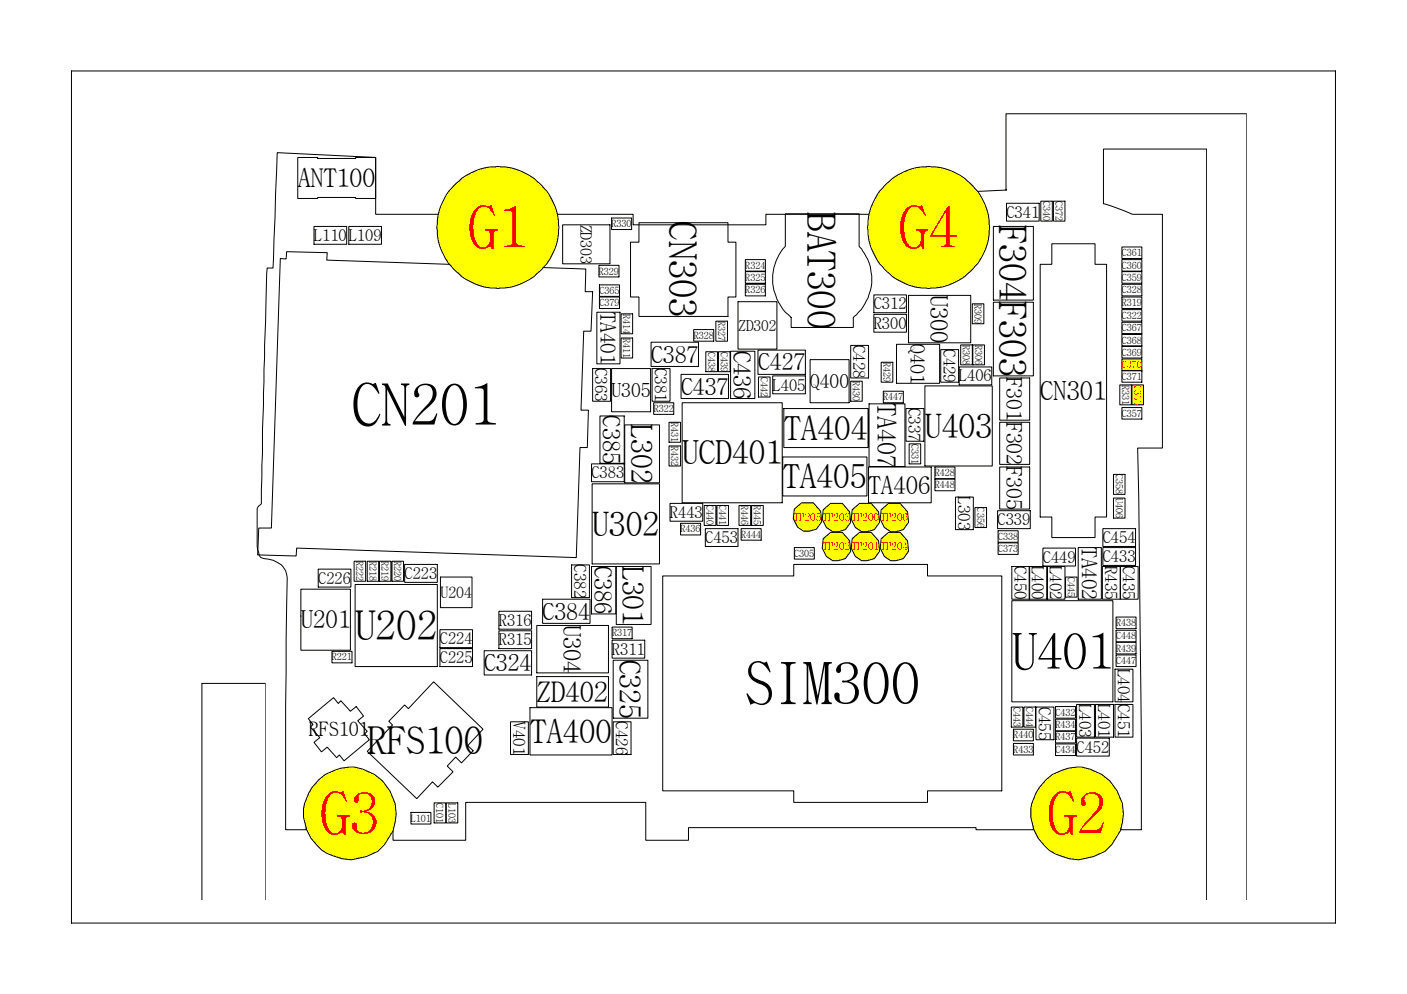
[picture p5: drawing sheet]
<svg xmlns="http://www.w3.org/2000/svg" width="297mm" height="210mm" viewBox="0 0 297 210" stroke-linecap="round" stroke-linejoin="round" font-family="sans-serif">
<g fill="none" stroke="#000" stroke-width=".21">
<path d="M15.1 15h266.8v179.9h-266.8zM62.9 33.3h4.2v.2h8v-.2h4.2v8.6h-4.2v-.2h-8v.2h-4.2zM165.8 45.1h15.6v6.9a10.3 10.3 0 0 1-1.3 15v2.2h-13.1v-2.2a10.3 10.3 0 0 1-1.2-15zM212.5 42.9h6.9v3.8h-6.9zM219.7 42.5h2.5v4.2h-2.5zM184.5 62.3h6.9v3.7h-6.9zM236.9 65.4h4.2v2.4h-4.2zM236.9 60h4.2v2.5h-4.2zM191.3 86.3h3.7v6.9h-3.7zM191.9 93.7h2.5v4.3h-2.5zM85.4 119.2h6.9v3.8h-6.9zM167.7 115.6h4.2v2.5h-4.2z"/>
<path d="M210.6 107.8h6.9v3.8h-6.9zM210.7 112.1h4.2v2.4h-4.2zM67.2 120.2h6.9v3.8h-6.9zM92.9 133h6.9v3.8h-6.9zM92.9 137h6.9v3.8h-6.9zM102.2 137.4h10v5.1h-10zM129.5 139.4h7.3v12.3h-7.3zM91.6 169.5h2.5v4.3h-2.5zM42.6 190v-45.7h13.4v45.7M254.7 190v-158.5h-21.7v11.5l1.8 .6 4.3 1.7h6.3v49.3h-5.2l.8 61.4v19.2h-4.4v-3.4a9.2 9.2 0 0 0-9.2-9.1 9.2 9.2 0 0 0-9.2 9.1v3.4h-12.1v-.4h-60.8v2.6h-9v-8h-38v8h-15.3v-7.1a9.4 9.4 0 0 0-9.1-7.6 9.1 9.1 0 0 0-9.3 9.1v3.4h-4.3v-26.3l.3-26.9a4.3 4.3 0 0 0-4-3.9l-.9-.1a1.1 1.1 0 0 1-1.1-1.3l-.3-1.3v-8l.2-.4 .7-.6 .2-15.7 .9-32.9 .1-1.2h1.2l.9-24.4 20.8 1.1v12h19a7.5 7.5 0 0 1 6.9-4.5 7.5 7.5 0 0 1 6.8 4.5h21.7v2.2h28v-2.2h26.2v-4.2l24.6-1h-.1v-16.1h50.7v166"/>
</g>
<path d="M238.9 81.3h2.5v4.2h-2.5z" fill-rule="evenodd" fill="#ff0" stroke="#000" stroke-width=".21"/>
<path d="M236.9 57.4h4.2v2.4h-4.2zM236.9 54.8h4.2v2.5h-4.2zM236.9 52.2h4.2v2.4h-4.2zM125.1 77.8h3.8v6.9h-3.8zM126.6 60.2h4.2v2.4h-4.2zM236.9 68.1h4.2v2.4h-4.2zM236.9 70.6h4.2v2.4h-4.2zM236.9 73.2h4.2v2.4h-4.2zM236.9 86.1h4.2v2.4h-4.2zM205.8 107.2h2.5v4.2h-2.5zM235.1 100.2h2.4v4.2h-2.4z" fill="none" stroke="#000" stroke-width=".21"/>
<path d="M236.9 75.8h4.2v2.5h-4.2z" fill-rule="evenodd" fill="#ff0" stroke="#000" stroke-width=".21"/>
<g fill="none" stroke="#000" stroke-width=".21">
<path d="M60.5 53.1l8.6 .3-.1 1.5 54.7 1.9-.2 4.8h1.6l-.3 8.3h-1.6l-.5 16.7h1.5l-.2 7.9h-1.6l-.7 23.3-59.1-2.1-.1 1.7-8.1-.2 .2-5.7h2.7l1.9-56.9 1.2 .1zM134.9 47h18.8v4.1h1.7v11.6h-1.7v4.1h-18.8v-4.1h-1.8v-11.6h1.8zM209.7 47.8h8.5v15.6h-8.5zM222.1 51.5h9.1v4.3h2.4v53.4h-2.4v4.3h-9.1v-4.3h-2.5v-53.4h2.5zM222.4 42.5h2.4v4.2h-2.4zM126.6 62.7h4.2v2.5h-4.2zM137.5 72.3h10v5.1h-10zM137.7 77.8h3.8v6.9h-3.8zM143.8 79.1h10v5.1h-10zM149 74.3h2.5v4.2h-2.5zM151.7 74.3h2.4v4.2h-2.4zM154.2 74.2h5.2v10h-5.2z"/>
<path d="M160 73.9h10v5.2h-10zM160.1 79.6h2.5v4.2h-2.5zM179.6 72.9h3.8v6.9h-3.8zM198.6 73.8h3.8v6.9h-3.8zM209.7 63.8h8.5v15.6h-8.5zM211 79.8h6.4v8.9h-6.4zM236.9 78.3h4.2v2.4h-4.2zM124.9 98h6.9v3.7h-6.9zM126.7 87.8h5.1v10h-5.1zM211 89.2h6.4v8.9h-6.4zM211 98.6h6.4v8.9h-6.4zM120.7 119.3h3.7v6.9h-3.7z"/>
<path d="M124.9 119.6h5.1v10h-5.1zM148.7 106.7h2.4v4.3h-2.4zM148.9 111.6h6.9v3.8h-6.9zM151.4 106.7h2.4v4.3h-2.4zM210.7 114.6h4.2v2.5h-4.2zM213.6 119.6h3.8v6.9h-3.8zM220.2 115.7h6.9v3.8h-6.9zM232.8 115.6h6.9v3.8h-6.9zM232.8 111.6h6.9v3.8h-6.9zM236.5 119.6h3.8v6.9h-3.8zM114.6 126.5h10v5.1h-10zM225 121.9h2.4v4.2h-2.4z"/>
<path d="M235.6 138.3h4.2v2.5h-4.2zM235.6 133.1h4.2v2.4h-4.2zM129.5 152.4h3.7v6.9h-3.7zM213.5 149.3h2.4v4.2h-2.4zM216.2 149.3h2.4v4.2h-2.4zM218.7 149.3h3.8v6.9h-3.8zM222.8 149.2h4.3v2.5h-4.3zM222.8 157.1h4.3v2.5h-4.3zM227.3 155.9h6.9v3.8h-6.9zM235.4 148.8h3.8v6.9h-3.8z"/>
</g>
<g fill="#ff0" stroke="#000" stroke-width=".21">
<path d="M95.8 39.2a12.9 12.9 0 0 1 21.4 4.4 12.9 12.9 0 0 1-13.6 17.2 12.7 12.7 0 0 1-9.9-7l-.4-.7a12.7 12.7 0 0 1 2.5-13.9z" fill-rule="evenodd"/>
<path d="M220.8 164.7a9.5 9.5 0 0 1 15 2.3 9.6 9.6 0 0 1-8.1 14.6 10 10 0 0 1-9.4-6.4 9.4 9.4 0 0 1 2.5-10.5z" fill-rule="evenodd"/>
<path d="M67.3 164.7a9.5 9.5 0 0 1 15 2.3 10.1 10.1 0 0 1-2.5 12.8l-2.5 1.1a10.1 10.1 0 0 1-9.3-1.3 10 10 0 0 1-3.7-9.9l.9-2.3 .6-1.1z" fill-rule="evenodd"/>
<circle cx="196" cy="48" r="12.9"/>
</g>
<g fill="none" stroke="#000" stroke-width=".21">
<path d="M66.3 47.8h6.9v3.8h-6.9zM73.6 47.8h6.9v3.8h-6.9zM126.4 56h4.3v2.5h-4.3zM129.1 46h4.2v2.5h-4.2zM157.3 54.8h4.3v2.5h-4.3zM157.3 57.4h4.3v2.4h-4.3zM126 65.9h4.9v10.9h-4.9zM131.1 71.4h2.5v4.2h-2.5zM131.1 66.3h2.5v4.2h-2.5zM146.4 69.6h4.3v2.5h-4.3zM151.1 67.8h2.5v4.3h-2.5zM157.3 60h4.3v2.5h-4.3z"/>
<path d="M163.1 79.4h6.9v3.8h-6.9zM171 75.9h8.3v9.1h-8.3zM184.5 66.4h6.9v3.7h-6.9zM186 76.5h2.5v4.2h-2.5zM189.3 72.7h9.1v8.2h-9.1zM202.5 77.5h6.9v3.8h-6.9zM202.8 72.8h2.5v4.2h-2.5zM205.3 64.2h2.4v4.2h-2.4zM205.4 72.8h2.4v4.2h-2.4zM236.9 62.7h4.2v2.5h-4.2zM131.9 89.7h7.3v12.3h-7.3zM138 85h4.2v2.5h-4.2z"/>
<path d="M141.2 89.2h2.5v4.2h-2.5zM141.2 94.2h2.5v4.2h-2.5zM165.2 96.5h17.8v8.2h-17.8zM165.5 86.3h17.8v8.2h-17.8zM179.6 80.5h2.4v4.2h-2.4zM183.4 98.6h13.2v7.6h-13.2zM183.5 85.3h7.5v13.2h-7.5zM186.5 82.6h4.2v2.4h-4.2zM197.4 98.6h4.2v2.5h-4.2zM236.4 81.3h2.4v4.2h-2.4zM74.8 118.5h2.4v4.2h-2.4zM77.5 118.5h2.5v4.2h-2.5z"/>
<path d="M80.1 118.5h2.4v4.2h-2.4zM82.8 118.5h2.4v4.2h-2.4zM130.1 119.6h7.4v12.3h-7.4zM141.5 106.3h6.9v3.8h-6.9zM143.7 110.5h4.2v2.5h-4.2zM156 106.7h2.5v4.3h-2.5zM156.5 111.6h4.2v2.5h-4.2zM158.7 106.7h2.4v4.3h-2.4zM197.4 101.2h4.2v2.4h-4.2zM201.7 105h3.8v6.8h-3.8zM217.3 119.6h3.8v6.9h-3.8zM221.1 119.6h3.7v6.9h-3.7z"/>
<path d="M227.6 115.6h4.9v10.9h-4.9zM232.7 119.6h3.8v6.9h-3.8zM70.1 137.5h4.2v2.5h-4.2zM105.3 133.2h6.9v3.8h-6.9zM105.3 129.1h6.9v3.8h-6.9zM129.2 135.2h6.9v3.8h-6.9zM129.2 132.4h4.3v2.5h-4.3zM139.9 121.6h27.7v-2.4h28.2v2.4h15.7v45.4h-15.7v2.4h-28.2v-2.4h-27.7zM235.6 130.3h4.2v2.5h-4.2zM235.6 135.6h4.2v2.5h-4.2zM65.1 151.8l5.3-4.5 1 1.2 .6-.5 2 2.2 1.2-1 1.5 2-1.2 1 2 2.2-.5 .6 1 1.2-5.4 4.5-1-1.3-.5 .6-2-2.2-1.2 1-1.6-2 1.2-1-2-2.3 .6-.5zM85.4 148.9l.8 .7 5.3-5.6 10.5 10-3.2 3.4 1.1 1.1-2.5 2.6-1.2-1.2-1.8 1.9 1.2 1.2-3.2 3.2-1.1-1.1-3.3 3.6-10.5-10 5.4-5.6-.8-.8z"/>
<path d="M111.9 149.4h17.3v10h-17.3zM213.9 157h4.3v2.4h-4.3zM213.9 154h4.3v2.4h-4.3zM222.8 151.9h4.3v2.4h-4.3zM222.8 154.4h4.3v2.5h-4.3zM227.3 148.8h3.8v6.9h-3.8zM231.3 148.8h3.8v6.9h-3.8zM235.4 141.3h3.8v6.9h-3.8zM86.8 171.6h4.2v2.4h-4.2zM94.2 169.5h2.4v4.3h-2.4z"/>
</g>
<g fill="#ff0" stroke="#000" stroke-width=".21">
<path d="M179.9 107.6l1.6-1.3h2.4l1.6 1.8 .2 2.2-1.1 1.5-1.6 .5h-1.1l-1.3-.9-.9-1.8z" fill-rule="evenodd"/>
<path d="M179.9 113.7l1.6-1.3h2.4l1.6 1.8 .2 2.2-1.1 1.6-1.6 .4h-1.1l-1.3-.9-.9-1.8z" fill-rule="evenodd"/>
<path d="M173.8 113.7l1.6-1.3h2.4l1.6 1.8 .2 2.2-1.1 1.6-1.6 .4h-1.1l-1.3-.9-.9-1.8z" fill-rule="evenodd"/>
<path d="M173.8 107.6l1.6-1.3h2.4l1.6 1.8 .2 2.2-1.1 1.5-1.6 .5h-1.1l-1.3-.9-.9-1.8z" fill-rule="evenodd"/>
<path d="M186 113.7l1.6-1.3h2.4l1.6 1.8 .2 2.2-1.1 1.6-1.6 .4h-1.1l-1.3-.9-.9-1.8z" fill-rule="evenodd"/>
<path d="M167.7 107.5l1.5-1.3h2.5l1.5 1.7 .3 2.3-1.1 1.5-1.6 .5h-1.1l-1.3-.9-.9-1.8z" fill-rule="evenodd"/>
<path d="M186 107.6l1.6-1.3h2.4l1.6 1.8 .2 2.2-1.1 1.5-1.6 .5h-1.1l-1.3-.9-.9-1.8z" fill-rule="evenodd"/>
</g>
<g fill="none" stroke="#000" stroke-width=".21">
<path d="M118.8 47.5h10v8.2h-10zM129.1 77.8h8.2v9.2h-8.2zM155.8 63.7h8.2v10h-8.2zM191.8 62.4h13.1v10h-13.1zM144 85h21.1v21.2h-21.1zM195.3 81.5h14.2v16.9h-14.2zM125 102.2h14.2v16.9h-14.2zM235.1 105.2h2.4v4.2h-2.4zM63.5 124.4h10.5v12.9h-10.5zM75 123.4h17.3v17.4h-17.3zM93 121.9h6.6v6.4h-6.6zM113.3 132.1h15.2v10h-15.2z"/>
<path d="M213.6 126.9h21.3v21.3h-21.3zM107.8 152.4h3.7v6.9h-3.7zM113.3 142.9h15.2v6.4h-15.2z"/>
</g>
<g font-size="12.3" fill="#f00">
<text x="98.9" y="52.4">G1</text>
<text x="189.9" y="52.4">G4</text>
<text x="67.7" y="176.1">G3</text>
<text x="221.2" y="176.1">G2</text>
</g>
<g font-size="12.3">
<text x="74.3" y="89.9">CN201</text>
<text x="157.2" y="148.7">SIM300</text>
</g>
<text font-size="10.7" x="213.6" y="141.4">U401</text>
<text font-size="8.7" x="75" y="135.2">U202</text>
<text font-size="8.2" x="170.5" y="44.8" transform="rotate(90 170.5 44.8)">BAT300</text>
<g font-size="8.1">
<text x="141.2" y="46.8" transform="rotate(90 141.2 46.8)">CN303</text>
<text x="77.6" y="159.2">RFS100</text>
</g>
<g font-size="8">
<text x="210.9" y="47.6" transform="rotate(90 210.9 47.6)">F304</text>
<text x="210.9" y="63.6" transform="rotate(90 210.9 63.6)">F303</text>
</g>
<g font-size="7.1">
<text x="195.3" y="92.5">U403</text>
<text x="125" y="113.2">U302</text>
</g>
<g font-size="7">
<text x="165.6" y="92.8">TA404</text>
<text x="144" y="98.1">UCD401</text>
<text x="165.4" y="103.1">TA405</text>
</g>
<text font-size="6.9" x="111.9" y="156.9">TA400</text>
<g font-size="6.2">
<text x="133.2" y="89.6" transform="rotate(90 133.2 89.6)">L302</text>
<text x="131.4" y="119.5" transform="rotate(90 131.4 119.5)">L301</text>
<text x="130.8" y="139.3" transform="rotate(90 130.8 139.3)">C325</text>
</g>
<text font-size="6" x="113.4" y="148.2">ZD402</text>
<text font-size="5.6" x="219.6" y="84.5">CN301</text>
<g font-size="5.4">
<text x="62.9" y="39.5">ANT100</text>
<text x="185.3" y="85.1" transform="rotate(90 185.3 85.1)">TA407</text>
</g>
<g font-size="5.2">
<text x="183.4" y="104.2">TA406</text>
<text x="63.5" y="132.7">U201</text>
</g>
<g font-size="5.1">
<text x="196.4" y="62.3" transform="rotate(90 196.4 62.3)">U300</text>
<text x="154.9" y="74" transform="rotate(90 154.9 74)">C436</text>
<text x="127.3" y="87.7" transform="rotate(90 127.3 87.7)">C385</text>
<text x="125.5" y="119.5" transform="rotate(90 125.5 119.5)">C386</text>
<text x="119" y="132" transform="rotate(90 119 132)">U304</text>
</g>
<g font-size="5">
<text x="137.5" y="76.6">C387</text>
<text x="143.8" y="83.4">C437</text>
<text x="160" y="78.2">C427</text>
<text x="114.6" y="130.8">C384</text>
<text x="102.2" y="141.7">C324</text>
</g>
<g font-size="4.6">
<text x="212.5" y="79.7" transform="rotate(90 212.5 79.7)">F301F302</text>
<text x="212.5" y="98.5" transform="rotate(90 212.5 98.5)">F305</text>
</g>
<g font-size="4.4">
<text x="126.8" y="65.8" transform="rotate(90 126.8 65.8)">TA401</text>
<text x="228.4" y="115.5" transform="rotate(90 228.4 115.5)">TA402</text>
</g>
<g font-size="4.2">
<text x="192.2" y="72.6" transform="rotate(90 192.2 72.6)">Q401</text>
<text x="65.2" y="155.5">RFS101</text>
</g>
<g font-size="4.1">
<text x="129.1" y="83.8">U305</text>
<text x="171" y="81.9">Q400</text>
</g>
<g font-size="3.6">
<text x="125.7" y="77.7" transform="rotate(90 125.7 77.7)">C363</text>
<text x="138.2" y="77.7" transform="rotate(90 138.2 77.7)">C381</text>
<text x="180.1" y="72.8" transform="rotate(90 180.1 72.8)">C428</text>
<text x="199.2" y="73.7" transform="rotate(90 199.2 73.7)">C429</text>
<text x="191.8" y="86.2" transform="rotate(90 191.8 86.2)">C337</text>
<text x="202.3" y="104.8" transform="rotate(90 202.3 104.8)">L303</text>
<text x="121.2" y="119.2" transform="rotate(90 121.2 119.2)">C382</text>
<text x="214.2" y="119.5" transform="rotate(90 214.2 119.5)">C450</text>
<text x="217.8" y="119.5" transform="rotate(90 217.8 119.5)">L400</text>
<text x="221.6" y="119.5" transform="rotate(90 221.6 119.5)">L402</text>
<text x="233.3" y="119.5" transform="rotate(90 233.3 119.5)">R435</text>
<text x="237.1" y="119.5" transform="rotate(90 237.1 119.5)">C435</text>
<text x="236" y="141.2" transform="rotate(90 236 141.2)">L404</text>
<text x="219.3" y="149.2" transform="rotate(90 219.3 149.2)">C455</text>
<text x="227.8" y="148.7" transform="rotate(90 227.8 148.7)">L403</text>
<text x="231.8" y="148.7" transform="rotate(90 231.8 148.7)">L401</text>
<text x="236" y="148.7" transform="rotate(90 236 148.7)">C451</text>
<text x="108.3" y="152.3" transform="rotate(90 108.3 152.3)">V401</text>
<text x="130" y="152.3" transform="rotate(90 130 152.3)">C426</text>
</g>
<g font-size="3.4">
<text x="212.5" y="46">C341</text>
<text x="66.3" y="50.9">L110</text>
<text x="73.6" y="50.9">L109</text>
<text x="184.5" y="65.3">C312</text>
<text x="184.5" y="69.4">R300</text>
<text x="163.1" y="82.5">L405</text>
<text x="202.5" y="80.6">L406</text>
<text x="124.9" y="101">C383</text>
<text x="141.4" y="109.4">R443</text>
<text x="210.6" y="110.9">C339</text>
<text x="148.9" y="114.7">C453</text>
<text x="220.2" y="118.8">C449</text>
<text x="232.8" y="118.7">C433</text>
<text x="232.8" y="114.7">C454</text>
<text x="67.2" y="123.3">C226</text>
<text x="85.4" y="122.3">C223</text>
<text x="92.9" y="136.1">C224</text>
<text x="105.3" y="136.3">R315</text>
<text x="105.3" y="132.2">R316</text>
<text x="92.9" y="140.1">C225</text>
<text x="129.2" y="138.3">R311</text>
<text x="227.3" y="159">C452</text>
</g>
<g font-size="3.3">
<text x="122.5" y="47.4" transform="rotate(90 122.5 47.4)">ZD303</text>
<text x="93" y="126.3">U204</text>
</g>
<text font-size="3.2" x="155.9" y="69.8">ZD302</text>
<g font-size="2.3" fill="#f00">
<text x="167.6" y="110">TP205TP203TP200TP206</text>
<text x="173.7" y="116.2">TP202TP201TP204</text>
</g>
<g font-size="2.1">
<text x="129.1" y="48">R330</text>
<text x="220.2" y="42.5" transform="rotate(90 220.2 42.5)">C340</text>
<text x="222.9" y="42.5" transform="rotate(90 222.9 42.5)">C372</text>
<text x="126.4" y="58">R329</text>
<text x="157.3" y="56.7">R324</text>
<text x="157.3" y="59.3">R325</text>
<text x="236.8" y="59.3">C359</text>
<text x="236.8" y="56.7">C360</text>
<text x="236.8" y="54.1">C361</text>
<text x="126.6" y="64.6">C379</text>
<text x="126.6" y="62.1">C365</text>
<text x="157.3" y="62">R326</text>
<text x="205.7" y="64.2" transform="rotate(90 205.7 64.2)">R309</text>
<text x="236.8" y="62">C328</text>
<text x="236.8" y="64.6">R319</text>
<text x="131.6" y="66.3" transform="rotate(90 131.6 66.3)">R414</text>
<text x="131.6" y="71.4" transform="rotate(90 131.6 71.4)">R411</text>
<text x="146.4" y="71.5">R328</text>
<text x="151.6" y="67.8" transform="rotate(90 151.6 67.8)">R327</text>
<text x="236.8" y="67.3">C322</text>
<text x="236.8" y="70">C367</text>
<text x="149.5" y="74.3" transform="rotate(90 149.5 74.3)">C438</text>
<text x="152.2" y="74.3" transform="rotate(90 152.2 74.3)">C439</text>
<text x="186.5" y="76.5" transform="rotate(90 186.5 76.5)">R429</text>
<text x="203.3" y="72.8" transform="rotate(90 203.3 72.8)">R308</text>
<text x="205.8" y="72.8" transform="rotate(90 205.8 72.8)">R306</text>
<text x="236.8" y="72.5">C368</text>
<text x="236.8" y="75.1">C369</text>
<text x="160.6" y="79.6" transform="rotate(90 160.6 79.6)">C442</text>
<text x="180.1" y="80.5" transform="rotate(90 180.1 80.5)">R430</text>
<text x="236.8" y="80.2">C371</text>
<text x="236.9" y="81.3" transform="rotate(90 236.9 81.3)">R331</text>
<text x="138" y="87">R322</text>
<text x="141.7" y="89.2" transform="rotate(90 141.7 89.2)">R431 R432</text>
<text x="186.5" y="84.5">R447</text>
<text x="236.8" y="88">C357</text>
<text x="192.4" y="93.7" transform="rotate(90 192.4 93.7)">C331</text>
<text x="197.4" y="100.5">R428</text>
<text x="235.5" y="100.2" transform="rotate(90 235.5 100.2)">C358</text>
<text x="149.2" y="106.7" transform="rotate(90 149.2 106.7)">C440</text>
<text x="151.8" y="106.7" transform="rotate(90 151.8 106.7)">C441</text>
<text x="156.5" y="106.7" transform="rotate(90 156.5 106.7)">R446</text>
<text x="159.1" y="106.7" transform="rotate(90 159.1 106.7)">R445</text>
<text x="197.4" y="103.1">R448</text>
<text x="206.3" y="107.2" transform="rotate(90 206.3 107.2)">C356</text>
<text x="235.5" y="105.2" transform="rotate(90 235.5 105.2)">U406</text>
<text x="143.7" y="112.4">R436</text>
<text x="156.5" y="113.6">R444</text>
<text x="75.2" y="118.5" transform="rotate(90 75.2 118.5)">R222</text>
<text x="78" y="118.5" transform="rotate(90 78 118.5)">R218</text>
<text x="80.6" y="118.5" transform="rotate(90 80.6 118.5)">R219</text>
<text x="83.2" y="118.5" transform="rotate(90 83.2 118.5)">R220</text>
<text x="167.7" y="117.6">C305</text>
<text x="210.7" y="114">C338</text>
<text x="210.7" y="116.6">C373</text>
<text x="225.4" y="121.9" transform="rotate(90 225.4 121.9)">C445</text>
<text x="129.2" y="134.3">R317</text>
<text x="235.6" y="135">C448</text>
<text x="235.6" y="132.2">R438</text>
<text x="235.6" y="137.6">R439</text>
<text x="70.1" y="139.5">R221</text>
<text x="235.6" y="140.3">C447</text>
<text x="214" y="149.3" transform="rotate(90 214 149.3)">C443</text>
<text x="216.6" y="149.3" transform="rotate(90 216.6 149.3)">C444</text>
<text x="213.9" y="155.9">R440</text>
<text x="222.8" y="151.1">C432</text>
<text x="222.8" y="153.8">R434</text>
<text x="213.9" y="158.9">R433</text>
<text x="222.8" y="159">C434</text>
<text x="222.8" y="156.4">R437</text>
<text x="86.8" y="173.5">L101</text>
<text x="92.1" y="169.5" transform="rotate(90 92.1 169.5)">C101</text>
<text x="94.7" y="169.5" transform="rotate(90 94.7 169.5)">L103</text>
</g>
<g font-size="2.1" fill="#f00">
<text x="236.8" y="77.8">C370</text>
<text x="239.4" y="81.3" transform="rotate(90 239.4 81.3)">C355</text>
</g>
</svg>
